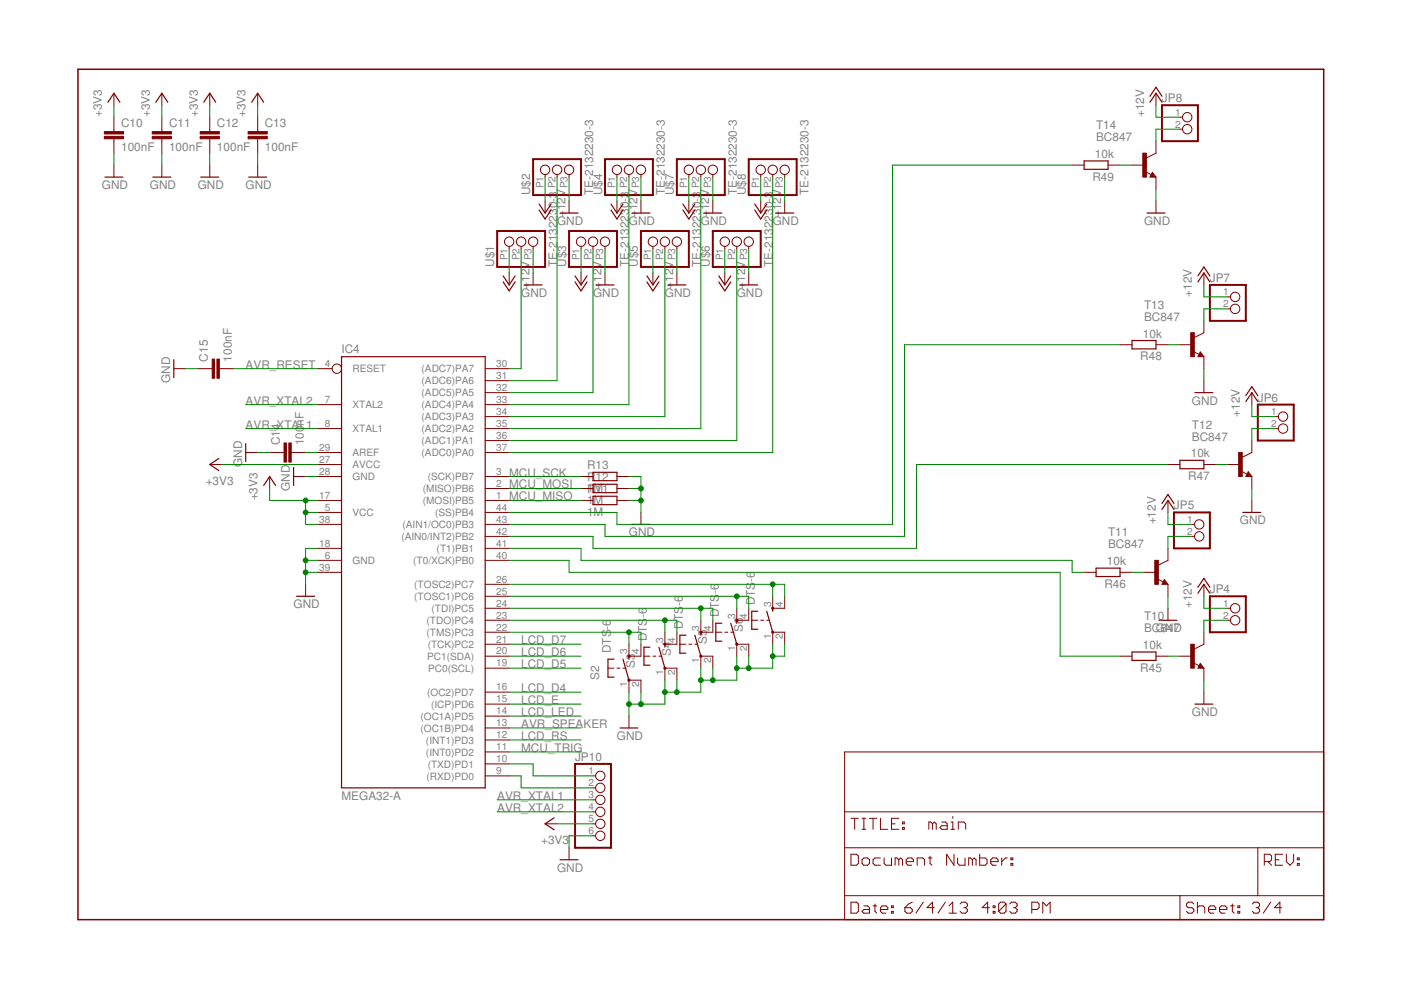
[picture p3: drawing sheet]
<svg xmlns="http://www.w3.org/2000/svg" width="297mm" height="210mm" viewBox="0 0 297 210" stroke-linecap="round" stroke-linejoin="round" font-family="sans-serif">
<path d="M16.5 14.7h264.1v180.3h-264.1z" fill="none" stroke="#800000" stroke-width=".32"/>
<g fill="none" stroke="#800000" stroke-width=".21">
<path d="M24.2 19.8v2.5M34.3 19.8v2.5M44.5 19.8v2.5M54.6 19.8v2.5M245.1 19.8v2.5M24.2 24.8v3.1M24.2 29.4v3.1M24.2 35v2.5M34.3 24.8v3.1M34.3 29.4v3.1M34.3 35v2.5M44.5 24.8v3.1"/>
<path d="M44.5 29.4v3.1M44.5 35v2.5M54.6 24.8v3.1M54.6 29.4v3.1M54.6 35v2.5M115.6 37v.5M118.1 37v.5M120.6 37v.5M130.8 37v.5M133.3 37v.5M135.9 37v.5M146 37v.5"/>
<path d="M148.6 37v.5M151.1 37v.5M161.3 37v.5M163.8 37v.5M166.4 37v.5M227.3 35h2.5M234.9 35h2.6M240 35h2.5M242.9 36.4l1.2 .6M244.3 36.5l.8 1h-1.3zM245.1 29.9v2.6l-2 1M245.1 37.5v2.6"/>
<path d="M250.2 24.8h.5M250.2 27.4h.5M107.9 52.2v.6M107.9 57.9v2.5M110.5 52.2v.6M113 52.2v.6M113 57.9v2.5M115.6 42.6v2.6M120.6 42.6v2.6M123.2 52.2v.6M123.2 57.9v2.5M125.7 52.2v.6"/>
<path d="M128.3 52.2v.6M128.3 57.9v2.5M130.8 42.6v2.6M135.9 42.6v2.6M138.4 52.2v.6M138.4 57.9v2.5M141 52.2v.6M143.5 52.2v.6M143.5 57.9v2.5M146 42.6v2.6M151.1 42.6v2.6M153.7 52.2v.6"/>
<path d="M153.7 57.9v2.5M156.2 52.2v.6M158.7 52.2v.6M158.7 57.9v2.5M161.3 42.6v2.6M166.4 42.6v2.6M245.1 42.6v2.6M255.2 57.9v2.5M36.9 78.2h2.5M41.9 78.2h3.1M46.5 78.2h3.1M67.3 78.2h3.1"/>
<path d="M102.9 78.2h5M237.5 73.1h2.5M245.1 73.1h2.5M250.2 73.1h2.5M253 74.5l1.3 .6M254.5 74.6l.7 1h-1.2zM255.2 68v2.5l-2 1.1M255.2 75.6v2.6M260.3 62.9h.6M260.3 65.5h.6M44.5 98.5h2.5M52.1 95.9h2.5"/>
<path d="M57.2 95.9h3M61.7 95.9h3.1M67.3 85.8h5.1M67.3 90.9h5.1M67.3 95.9h5.1M67.3 98.5h5.1M102.9 80.7h5M102.9 83.2h5M102.9 85.8h5M102.9 88.3h5M102.9 90.9h5M102.9 93.4h5"/>
<path d="M102.9 95.9h5M247.6 98.5h2.6M255.2 98.5h2.6M255.2 80.7v2.5M260.3 98.5h2.6M263.2 99.9l1.2 .6M265.4 93.4v2.5l-2 1.1M265.4 83.2v2.6M270.5 88.3h.5M270.5 90.9h.5M57.2 101v2.6M62.3 101h2.5"/>
<path d="M67.3 101h5.1M67.3 106.1h5.1M67.3 108.6h5.1M67.3 111.2h5.1M67.3 116.3h5.1M67.3 118.8h5.1M102.9 101h5M102.9 103.6h5M102.9 106.1h5M102.9 108.6h5M102.9 111.2h5M102.9 113.7h5"/>
<path d="M102.9 116.3h5M102.9 118.8h5M123.2 101h2.5M123.2 103.6h2.5M123.2 106.1h2.5M130.8 101h2.5M130.8 103.6h2.5M130.8 106.1h2.5M135.9 108.6v2.6M247.6 116.3v2.5l-2 1M247.6 106.1v2.5M252.7 111.2h.6"/>
<path d="M252.7 113.7h.6M264.6 100l.8 1h-1.3zM265.4 101v2.6M265.4 106.1v2.5M64.8 123.9v2.5M67.3 121.3h5.1M102.9 123.9h5M102.9 126.4h5M102.9 129h5M102.9 131.5h5M102.9 134h5M102.9 136.6h5"/>
<path d="M102.9 139.1h5M133.3 136.6v2.5h2.6v-2.5M136.5 139.1h1.3M138.4 139.1h.7M139.7 139.1h.6M141 134v2.6h2.5v-2.6M144.1 136.6h1.3M146 136.6h.7M147.3 136.6h.7M148.6 131.5v2.5h2.5v-2.5M151.8 134h1.2M153.7 134h.6"/>
<path d="M154.9 134h.7M156.2 129v2.5h2.5v-2.5M156.2 139.1v-2.5h2.5v2.5M159.4 131.5h1.3M161.3 131.5h.6M162.6 131.5h.6M163.8 126.4v2.6h2.6v-2.6M163.8 136.6v-2.6h2.6v2.6M229.8 121.3h2.6M237.5 139.1h2.5M237.5 121.3h2.5M242.5 121.3h2.6"/>
<path d="M245.1 139.1h2.5M245.4 122.8l1.2 .6M246.9 122.9l.7 1h-1.2zM247.6 123.9v2.5M247.6 129v2.5M250.2 139.1h2.5M255.2 134v2.6l-2 1M255.2 123.9v2.5M260.3 129h.6M260.3 131.5h.6M102.9 159.4h5M102.9 141.7h5"/>
<path d="M102.9 156.9h5M102.9 154.3h5M102.9 151.8h5M102.9 149.3h5M102.9 146.7h5M128.9 141.7h1.3M130.8 141.7h.6M132.1 141.7h.6M133.3 146.7v-2.5h2.6v2.5M133.3 151.8v2.5M141 144.2v-2.5h2.5v2.5M148.6 141.7v-2.6h2.5v2.6"/>
<path d="M179.1 159.4h101.5v35.6h-101.5zM253 140.5l1.3 .7M254.5 140.7l.7 1h-1.2zM255.2 141.7v2.5M255.2 146.7v2.6M102.9 164.5h5M102.9 162h5M115.6 174.7h2.5M120.6 179.7v2.6M125.7 172.1h.6M125.7 174.7h.6M125.7 164.5h.6"/>
<path d="M125.7 167h.6M125.7 169.6h.6M125.7 177.2h.6M179.1 179.7h101.5M179.1 172.1h101.5M180.4 173.5h1.6M181.2 173.5v2.3M182.8 173.5h.8M182.8 175.8h.8M183.2 173.5v2.3M184.3 173.5h1.6M185.1 173.5v2.3"/>
<path d="M186.7 173.5v2.3h1.5M189 174.7h.8M190.6 173.5h-1.6v2.3h1.6M191.3 175.5h.4v.3h-.4zM191.3 174.3h.4v.4h-.4zM197.7 174.7v1.1M197.7 174.7l-.4-.4h-.4v1.5M197.7 174.7l.4-.4 .4 .4v1.1M199.7 174.3h.7l.4 .4v1.1h-1.1l-.4-.3 .4-.4h1.1M201.6 174.3h.4v1.5M201.6 175.8h.8M202 173.1v.4"/>
<path d="M203.2 175.8v-1.5h1.1l.4 .4v1.1M266.7 179.7v10.2M179.1 189.9h101.5M180.4 181.1h1.2l.4 .4v1.6l-.4 .4h-1.2zM180.4 191.3h1.2l.4 .4v1.5l-.4 .4h-1.2zM182.8 182.3l.4-.4h.7l.4 .4v.8l-.4 .4h-.7l-.4-.4zM183.2 192.1h.7l.4 .3v1.2h-1.1l-.4-.4 .4-.4h1.1M185.1 192.1h.8M185.5 191.7v1.5l.4 .4M186.7 192.8h1.5v-.4l-.4-.3h-.8l-.3 .3v.8l.3 .4h.8M186.7 181.9h-1.2l-.4 .4v.8l.4 .4h1.2M187.5 181.9v1.2l.3 .4h1.2v-1.6"/>
<path d="M189 193.2h.4v.4h-.4zM189 192.1h.4v.3h-.4zM190.6 182.3l-.4-.4h-.4v1.6M190.6 182.3l.4-.4 .3 .4v1.2M190.6 182.3v1.2M191.9 192.4h1.1l.4 .4v.4l-.4 .4h-.7l-.4-.4zM192.1 182.7h1.6v-.4l-.4-.4h-.8l-.4 .4v.8l.4 .4h.8M193.4 191.3l-.8 .4-.7 .7M194.5 183.5v-1.6h1.1l.4 .4v1.2M195.7 191.3l-1.5 2.3M196.8 181.9h.8M197.2 181.5v1.6l.4 .4"/>
<path d="M198.1 192.4h-1.6l1.2-1.1v2.3M200.4 191.3l-1.5 2.3M201.2 193.6h1.6M201.2 192.1l.8-.8v2.3M202.3 181.1v2.4l-1.6-2.4v2.4M203 181.9v1.2l.4 .4h1.2v-1.6M203.6 191.7l.3-.4h.8l.4 .4v.4l-.4 .3M204.3 192.4h.4M204.7 192.4l.4 .4v.4l-.4 .4h-.8l-.3-.4M206.2 182.3l-.4-.4h-.4v1.6M206.2 182.3v1.2M206.2 182.3l.3-.4 .4 .4v1.2"/>
<path d="M207.7 181.1v2.4h1.2l.4-.4v-.8l-.4-.4h-1.2M209.8 192.4h-1.6l1.2-1.1v2.3M210.1 182.7h1.5v-.4l-.4-.4h-.8l-.3 .4v.8l.3 .4h.8M210.6 193.2h.4v.4h-.4zM210.6 192.1h.4v.3h-.4zM212.4 181.9v1.6M213.3 191.7v1.5l-.4 .4h-.8l-.4-.4M213.3 191.7l-.4-.4h-.8l-.4 .4v1.5M213.3 191.7l-1.6 1.5M213.6 181.9h-.4l-.8 .8M214.1 191.7l.4-.4h.7l.4 .4v.4l-.4 .3M214.3 183.1h.4v.4h-.4z"/>
<path d="M214.3 181.9h.4v.4h-.4zM214.9 192.4h.3M215.2 192.4l.4 .4v.4l-.4 .4h-.7l-.4-.4M218.8 192.8h1.1l.4-.4v-.7l-.4-.4h-1.1v2.3M221.1 193.6v-2.3l.8 .8 .8-.8v2.3M250.2 189.9v5.1M253.1 191.7l-.4-.4h-.8l-.4 .4v.4l.4 .3h.8l.4 .4v.4l-.4 .4h-.8l-.4-.4M253.9 192.4l.4-.3h.8l.3 .3v1.2M253.9 191.3v2.3M256.2 192.8h1.6v-.4l-.4-.3h-.8l-.4 .3v.8l.4 .4h.8M258.6 192.8h1.5v-.4l-.4-.3h-.7l-.4 .3v.8l.4 .4h.7M260.9 192.1h.8"/>
<path d="M261.3 191.7v1.5l.4 .4M262.4 193.2h.4v.4h-.4zM262.4 192.1h.4v.3h-.4zM265.5 191.7l.4-.4h.8l.4 .4v.4l-.4 .3M266.3 192.4h.4M266.7 192.4l.4 .4v.4l-.4 .4h-.8l-.4-.4M268.1 182.7h1.1l.4-.4v-.8l-.4-.4h-1.1v2.4M268.8 182.7l.8 .8M269.4 191.3l-1.6 2.3M270.4 182.3h.8M271.7 192.4h-1.5l1.2-1.1v2.3M271.9 181.1h-1.5v2.4h1.5"/>
<path d="M272.7 181.1v1.6l.8 .8 .8-.8v-1.6M275.1 183.1h.4v.4h-.4zM275.1 181.9h.4v.4h-.4z"/>
<circle cx="115.6" cy="36" r=".99"/>
<circle cx="118.1" cy="36" r=".99"/>
<circle cx="120.6" cy="36" r=".99"/>
<circle cx="130.8" cy="36" r=".99"/>
<circle cx="133.3" cy="36" r=".99"/>
<circle cx="135.9" cy="36" r=".99"/>
<circle cx="146" cy="36" r=".99"/>
<circle cx="148.6" cy="36" r=".99"/>
<circle cx="151.1" cy="36" r=".99"/>
<circle cx="161.3" cy="36" r=".99"/>
<circle cx="163.8" cy="36" r=".99"/>
<circle cx="166.4" cy="36" r=".99"/>
<circle cx="251.7" cy="24.8" r=".99"/>
<circle cx="251.7" cy="27.4" r=".99"/>
<circle cx="107.9" cy="51.2" r=".99"/>
<circle cx="110.5" cy="51.2" r=".99"/>
<circle cx="113" cy="51.2" r=".99"/>
<circle cx="123.2" cy="51.2" r=".99"/>
<circle cx="125.7" cy="51.2" r=".99"/>
<circle cx="128.3" cy="51.2" r=".99"/>
<circle cx="138.4" cy="51.2" r=".99"/>
<circle cx="141" cy="51.2" r=".99"/>
<circle cx="143.5" cy="51.2" r=".99"/>
<circle cx="153.7" cy="51.2" r=".99"/>
<circle cx="156.2" cy="51.2" r=".99"/>
<circle cx="158.7" cy="51.2" r=".99"/>
<circle cx="71.4" cy="78.2" r=".99"/>
<circle cx="261.9" cy="62.9" r=".99"/>
<circle cx="261.9" cy="65.5" r=".99"/>
<circle cx="272" cy="90.9" r=".99"/>
<circle cx="272" cy="88.3" r=".99"/>
<circle cx="254.3" cy="111.2" r=".99"/>
<circle cx="254.3" cy="113.7" r=".99"/>
<circle cx="261.9" cy="129" r=".99"/>
<circle cx="261.9" cy="131.5" r=".99"/>
<circle cx="127.3" cy="169.6" r=".99"/>
<circle cx="127.3" cy="172.1" r=".99"/>
<circle cx="127.3" cy="164.5" r=".99"/>
<circle cx="127.3" cy="167" r=".99"/>
<circle cx="127.3" cy="174.7" r=".99"/>
<circle cx="127.3" cy="177.2" r=".99"/>
</g>
<g fill="none" stroke="#800000" stroke-width=".25">
<path d="M22.2 37.5h3.9M22.9 21.7l1.3-1.9 1.2 1.9M32.4 37.5h3.8M33 21.7l1.3-1.9 1.3 1.9M42.6 37.5h3.8M43.2 21.7l1.3-1.9 1.2 1.9M52.7 37.5h3.8M53.4 21.7l1.2-1.9 1.3 1.9M229.8 34.1h5.1v1.8h-5.1zM243.8 21.7l1.3-1.9 1.3 1.9M243.8 20.4l1.3-1.9 1.3 1.9M244.3 37l.2 .3h-.4l.2-.5 .5 .6h-.7"/>
<path d="M106.7 58.5l1.2 1.9 1.3-1.9M106.7 59.8l1.2 1.9 1.3-1.9M114.3 43.3l1.3 1.9 1.2-1.9M114.3 44.5l1.3 1.9 1.2-1.9M118.7 45.2h3.9M121.9 58.5l1.3 1.9 1.3-1.9M121.9 59.8l1.3 1.9 1.3-1.9M129.5 43.3l1.3 1.9 1.3-1.9M129.5 44.5l1.3 1.9 1.3-1.9M134 45.2h3.8M137.2 58.5l1.2 1.9 1.3-1.9M137.2 59.8l1.2 1.9 1.3-1.9"/>
<path d="M144.8 43.3l1.2 1.9 1.3-1.9M144.8 44.5l1.2 1.9 1.3-1.9M149.2 45.2h3.8M152.4 58.5l1.3 1.9 1.2-1.9M152.4 59.8l1.3 1.9 1.2-1.9M160 43.3l1.3 1.9 1.3-1.9M160 44.5l1.3 1.9 1.3-1.9M164.5 45.2h3.8M243.2 45.2h3.8M254 59.8l1.2-1.9 1.3 1.9M254 58.5l1.2-1.9 1.3 1.9M36.9 76.3v3.8"/>
<path d="M72.4 75.6h30.5v91.4h-30.5zM111.1 60.4h3.8M126.4 60.4h3.8M141.6 60.4h3.8M156.8 60.4h3.9M240 72.2h5.1v1.8h-5.1zM254.5 75.1l.1 .3h-.4l.3-.5 .5 .6h-.8M46.4 97.2l-1.9 1.3 1.9 1.3M52.1 94v3.9M62.3 99.1v3.8M250.2 97.6h5v1.8h-5zM253.3 83.2h3.9"/>
<path d="M264.1 85.2l1.3-2 1.3 2M264.1 83.9l1.3-1.9 1.3 1.9M55.9 102.9l1.3-1.9 1.2 1.9M125.7 105.2h5.1v1.8h-5.1zM125.7 100.1h5.1v1.8h-5.1zM125.7 102.7h5.1v1.8h-5.1zM134 111.2h3.8M246.4 108l1.2-1.9 1.3 1.9M246.4 106.7l1.2-1.9 1.3 1.9M263.5 108.6h3.8M264.6 100.5l.2 .3h-.4l.2-.5 .6 .6h-.8M62.9 126.4h3.8"/>
<path d="M130.2 139.8h-1.3v3.8h1.3M132.1 139.8l1.2 4.4M133.3 139.1v.7M137.8 137.2h-1.3v3.8h1.3M139.7 137.2l1.3 4.5M141 136.6v.6M145.4 134.7h-1.3v3.8h1.3M147.3 134.7l1.3 4.4M148.6 134v.7M153 132.1h-1.2v3.9h1.2M154.9 132.1l1.3 4.5M156.2 131.5v.6"/>
<path d="M160.7 129.6h-1.3v3.8h1.3M162.6 129.6l1.2 4.4M163.8 129v.6M232.4 120.5h5.1v1.7h-5.1zM240 138.2h5.1v1.8h-5.1zM245.7 131.5h3.8M246.9 123.4l.1 .2h-.4l.3-.5 .5 .7h-.8M254 125.8l1.2-1.9 1.3 1.9M254 124.5l1.2-1.9 1.3 1.9M131.4 154.3h3.9M253.3 149.3h3.9M254.5 141.2l.1 .2h-.4l.3-.5 .5 .6h-.8"/>
<path d="M117.5 173.4l-1.9 1.3 1.9 1.2M118.7 182.3h3.9"/>
</g>
<g fill="#800000" stroke="#800000" stroke-width=".21">
<path d="M22.1 28.9h4.1v.5h-4.1z"/>
<path d="M22.1 27.9h4.1v.5h-4.1z"/>
<path d="M32.3 28.9h4v.5h-4z"/>
<path d="M32.3 27.9h4v.5h-4z"/>
<path d="M42.4 28.9h4.1v.5h-4.1z"/>
<path d="M42.4 27.9h4.1v.5h-4.1z"/>
<path d="M52.6 28.9h4.1v.5h-4.1z"/>
<path d="M52.6 27.9h4.1v.5h-4.1z"/>
<path d="M61.2 93.9h.5v4.1h-.5z"/>
<path d="M60.2 93.9h.5v4.1h-.5z"/>
<path d="M46 76.1h.5v4.1h-.5z"/>
<path d="M45 76.1h.5v4.1h-.5z"/>
<path d="M252.5 136.6h.7v5.1h-.7z"/>
<path d="M244.8 118.8h.8v5.1h-.8z"/>
<path d="M262.6 95.9h.8v5.1h-.8z"/>
<path d="M252.5 70.5h.7v5.1h-.7z"/>
<path d="M242.3 32.5h.8v5h-.8z"/>
</g>
<g fill="none" stroke="#800000" stroke-width=".42">
<path d="M113 33.7h10.2v7.7h-10.2zM128.3 33.7h10.1v7.7h-10.1zM143.5 33.7h10.2v7.7h-10.2zM158.7 33.7h10.2v7.7h-10.2zM246.4 22.3h7.6v7.6h-7.6zM105.4 49h10.2v7.6h-10.2zM120.6 49h10.2v7.6h-10.2zM135.9 49h10.1v7.6h-10.1zM151.1 49h10.2v7.6h-10.2zM256.5 60.4h7.6v7.6h-7.6zM266.7 85.8h7.6v7.6h-7.6zM248.9 108.6h7.6v7.7h-7.6z"/>
<path d="M256.5 126.4h7.6v7.6h-7.6zM121.9 162h7.6v17.7h-7.6z"/>
<circle cx="133.3" cy="139.1" r=".13"/>
<circle cx="141" cy="136.6" r=".13"/>
<circle cx="148.6" cy="134" r=".13"/>
<circle cx="148.6" cy="139.1" r=".13"/>
<circle cx="156.2" cy="136.6" r=".13"/>
<circle cx="156.2" cy="131.5" r=".13"/>
<circle cx="163.8" cy="129" r=".13"/>
<circle cx="163.8" cy="134" r=".13"/>
<circle cx="133.3" cy="144.2" r=".13"/>
<circle cx="141" cy="141.7" r=".13"/>
</g>
<g fill="none" stroke="#008000" stroke-width=".21">
<path d="M24.2 22.3v2.5M24.2 32.5v2.5M34.3 22.3v2.5M34.3 32.5v2.5M44.5 22.3v2.5M44.5 32.5v2.5M54.6 22.3v2.5M54.6 32.5v2.5M115.6 37.5v5.1M118.1 37.5v43.2h-10.2M120.6 37.5v5.1M130.8 37.5v5.1"/>
<path d="M133.3 37.5v48.3h-25.4M135.9 37.5v5.1M146 37.5v5.1M148.6 37.5v53.4h-40.7M151.1 37.5v5.1M161.3 37.5v5.1M163.8 37.5v58.4h-55.9M166.4 37.5v5.1M227.3 35h-38.1v76.2h-58.4v-2.6h-22.9M237.5 35h2.5M245.1 22.3v2.5h5.1M250.2 27.4h-5.1v2.5"/>
<path d="M107.9 52.8v5.1M110.5 52.8v25.4h-2.6M113 52.8v5.1M123.2 52.8v5.1M125.7 52.8v30.4h-17.8M128.3 52.8v5.1M138.4 52.8v5.1M141 52.8v35.5h-33.1M143.5 52.8v5.1M153.7 52.8v5.1M156.2 52.8v40.6h-48.3M158.7 52.8v5.1"/>
<path d="M245.1 40.1v2.5M39.4 78.2h2.5M49.6 78.2h17.7M237.5 73.1h-45.7v40.6h-63.5v-2.5h-20.4M247.6 73.1h2.6M255.2 60.4v2.5h5.1M255.2 78.2v2.5M260.3 65.5h-5.1v2.5M47 98.5h20.3M52.1 85.8h15.2M52.1 90.9h15.2M54.6 95.9h2.6"/>
<path d="M64.8 95.9h2.5M247.6 98.5h-53.3v17.8h-68.6v-2.6h-17.8M257.8 98.5h2.5M265.4 85.8v2.5h5.1M270.5 90.9h-5.1v2.5M57.2 103.6v2.5h10.1M64.8 106.1v5.1h2.5M64.8 118.8h2.5M64.8 101h2.5M64.8 108.6h2.5M67.3 116.3h-2.5v7.6M107.9 118.8h12.7v2.5h104.2v17.8h12.7"/>
<path d="M107.9 116.3h15.3v2.5h104.1v2.5h2.5M107.9 101h15.3M107.9 106.1h15.3M107.9 103.6h15.3M133.3 101h2.6v7.6M133.3 106.1h2.6M133.3 103.6h2.6M247.6 108.6v2.6h5.1M252.7 113.7h-5.1v2.6M265.4 103.6v2.5M64.8 121.3h2.5M107.9 134h28v2.6"/>
<path d="M107.9 131.5h35.6v2.5M107.9 126.4h50.8v2.6M107.9 129h43.2v2.5M107.9 123.9h58.5v2.5M107.9 139.1h15.3M107.9 136.6h15.3M133.3 134v2.6M141 131.5v2.5M148.6 129v2.5M156.2 139.1v5.1h-7.6M156.2 126.4v2.6M158.7 139.1v2.6"/>
<path d="M163.8 136.6v5.1h-7.6M163.8 123.9v2.5M166.4 136.6v2.5h-2.6M240 121.3h2.5M247.6 139.1h2.6M247.6 126.4v2.6M255.2 126.4v2.6h5.1M260.3 131.5h-5.1v2.5M107.9 149.3h15.3M107.9 146.7h15.3M107.9 141.7h15.3M107.9 154.3h15.3"/>
<path d="M107.9 151.8h15.3M107.9 156.9h15.3M107.9 159.4h15.3M133.3 146.7v5.1M135.9 146.7v2.6M141 144.2v5.1h-7.7M143.5 144.2v2.5M148.6 141.7v5h-7.6M151.1 141.7v2.5M255.2 144.2v2.5M105.4 169.6h20.3M105.4 172.1h20.3"/>
<path d="M107.9 162h5.1v2.5h12.7M107.9 164.5h2.6v2.5h15.2M118.1 174.7h7.6M125.7 177.2h-5.1v2.5"/>
</g>
<g fill="#008000" stroke="#008000" stroke-width=".21">
<circle cx="64.8" cy="121.3" r=".51"/>
<circle cx="64.8" cy="118.8" r=".51"/>
<circle cx="135.9" cy="106.1" r=".51"/>
<circle cx="135.9" cy="103.6" r=".51"/>
<circle cx="133.3" cy="149.3" r=".51"/>
<circle cx="135.9" cy="149.3" r=".51"/>
<circle cx="141" cy="146.7" r=".51"/>
<circle cx="143.5" cy="146.7" r=".51"/>
<circle cx="148.6" cy="144.2" r=".51"/>
<circle cx="151.1" cy="144.2" r=".51"/>
<circle cx="156.2" cy="141.7" r=".51"/>
<circle cx="158.7" cy="141.7" r=".51"/>
<circle cx="163.8" cy="139.1" r=".51"/>
<circle cx="64.8" cy="106.1" r=".51"/>
<circle cx="64.8" cy="108.6" r=".51"/>
<circle cx="133.3" cy="134" r=".51"/>
<circle cx="141" cy="131.5" r=".51"/>
<circle cx="148.6" cy="129" r=".51"/>
<circle cx="156.2" cy="126.4" r=".51"/>
<circle cx="163.8" cy="123.9" r=".51"/>
</g>
<g font-size="2.5" fill="#808080">
<text x="246.4" y="21.7">JP8</text>
<text x="21.6" y="24.9" transform="rotate(-90 21.6 24.9)">+3V3</text>
<text x="25.7" y="27">C10</text>
<text x="31.8" y="24.9" transform="rotate(-90 31.8 24.9)">+3V3</text>
<text x="35.8" y="27">C11</text>
<text x="41.9" y="24.9" transform="rotate(-90 41.9 24.9)">+3V3</text>
<text x="46" y="27">C12</text>
<text x="52.1" y="24.9" transform="rotate(-90 52.1 24.9)">+3V3</text>
<text x="56.1" y="27">C13</text>
<text x="232.4" y="29.9">BC847</text>
<text x="232.4" y="27.4">T14</text>
<text x="242.6" y="24.9" transform="rotate(-90 242.6 24.9)">+12V</text>
<text x="25.7" y="32.1">100nF</text>
<text x="35.8" y="32.1">100nF</text>
<text x="46" y="32.1">100nF</text>
<text x="56.1" y="32.1">100nF</text>
<text x="232.2" y="33.5">10k</text>
<text x="21.6" y="40.1">GND</text>
<text x="31.8" y="40.1">GND</text>
<text x="41.9" y="40.1">GND</text>
<text x="52.1" y="40.1">GND</text>
<text x="112.4" y="41.4" transform="rotate(-90 112.4 41.4)">U$2</text>
<text x="125.7" y="41.4" transform="rotate(-90 125.7 41.4)">TE-2132230-3</text>
<text x="127.6" y="41.4" transform="rotate(-90 127.6 41.4)">U$4</text>
<text x="141" y="41.4" transform="rotate(-90 141 41.4)">TE-2132230-3</text>
<text x="142.9" y="41.4" transform="rotate(-90 142.9 41.4)">U$7</text>
<text x="156.2" y="41.4" transform="rotate(-90 156.2 41.4)">TE-2132230-3</text>
<text x="158.1" y="41.4" transform="rotate(-90 158.1 41.4)">U$8</text>
<text x="171.4" y="41.4" transform="rotate(-90 171.4 41.4)">TE-2132230-3</text>
<text x="231.6" y="38.3">R49</text>
<text x="118.1" y="47.7">GND</text>
<text x="119.9" y="46" transform="rotate(-90 119.9 46)">+</text>
<text x="119.9" y="44.6" transform="rotate(-90 119.9 44.6)">12V</text>
<text x="133.4" y="47.7">GND</text>
<text x="135.1" y="46" transform="rotate(-90 135.1 46)">+</text>
<text x="135.1" y="44.6" transform="rotate(-90 135.1 44.6)">12V</text>
<text x="148.6" y="47.7">GND</text>
<text x="150.4" y="46" transform="rotate(-90 150.4 46)">+</text>
<text x="150.4" y="44.6" transform="rotate(-90 150.4 44.6)">12V</text>
<text x="163.8" y="47.7">GND</text>
<text x="165.6" y="46" transform="rotate(-90 165.6 46)">+</text>
<text x="165.6" y="44.6" transform="rotate(-90 165.6 44.6)">12V</text>
<text x="242.6" y="47.7">GND</text>
<text x="104.8" y="56.6" transform="rotate(-90 104.8 56.6)">U$1</text>
<text x="112.3" y="59.8" transform="rotate(-90 112.3 59.8)">12V</text>
<text x="118.1" y="56.6" transform="rotate(-90 118.1 56.6)">TE-2132230-3</text>
<text x="120" y="56.6" transform="rotate(-90 120 56.6)">U$3</text>
<text x="127.5" y="59.8" transform="rotate(-90 127.5 59.8)">12V</text>
<text x="133.4" y="56.6" transform="rotate(-90 133.4 56.6)">TE-2132230-3</text>
<text x="135.3" y="56.6" transform="rotate(-90 135.3 56.6)">U$5</text>
<text x="142.7" y="59.8" transform="rotate(-90 142.7 59.8)">12V</text>
<text x="148.6" y="56.6" transform="rotate(-90 148.6 56.6)">TE-2132230-3</text>
<text x="150.5" y="56.6" transform="rotate(-90 150.5 56.6)">U$6</text>
<text x="158" y="59.8" transform="rotate(-90 158 59.8)">12V</text>
<text x="163.8" y="56.6" transform="rotate(-90 163.8 56.6)">TE-2132230-3</text>
<text x="256.5" y="59.8">JP7</text>
<text x="110.5" y="62.9">GND</text>
<text x="112.3" y="61.2" transform="rotate(-90 112.3 61.2)">+</text>
<text x="125.7" y="62.9">GND</text>
<text x="127.5" y="61.2" transform="rotate(-90 127.5 61.2)">+</text>
<text x="141" y="62.9">GND</text>
<text x="142.7" y="61.2" transform="rotate(-90 142.7 61.2)">+</text>
<text x="156.2" y="62.9">GND</text>
<text x="158" y="61.2" transform="rotate(-90 158 61.2)">+</text>
<text x="242.6" y="65.5">T13</text>
<text x="252.7" y="62.9" transform="rotate(-90 252.7 62.9)">+12V</text>
<text x="242.3" y="71.6">10k</text>
<text x="242.6" y="68">BC847</text>
<text x="44.1" y="76.7" transform="rotate(-90 44.1 76.7)">C15</text>
<text x="49.2" y="76.7" transform="rotate(-90 49.2 76.7)">100nF</text>
<text x="72.4" y="74.9">IC4</text>
<text x="241.8" y="76.4">R48</text>
<text x="36.1" y="81.2" transform="rotate(-90 36.1 81.2)">GND</text>
<text x="52.1" y="78.2">AVR_RESET</text>
<text x="52.1" y="85.8">AVR_XTAL2</text>
<text x="252.7" y="85.8">GND</text>
<text x="262.9" y="88.3" transform="rotate(-90 262.9 88.3)">+12V</text>
<text x="266.7" y="85.2">JP6</text>
<text x="52.1" y="90.9">AVR_XTAL1</text>
<text x="59.3" y="94.4" transform="rotate(-90 59.3 94.4)">C14</text>
<text x="64.4" y="94.4" transform="rotate(-90 64.4 94.4)">100</text>
<text x="64.4" y="90.2" transform="rotate(-90 64.4 90.2)">nF</text>
<text x="252.7" y="93.4">BC847</text>
<text x="252.7" y="90.9">T12</text>
<text x="51.3" y="99" transform="rotate(-90 51.3 99)">GND</text>
<text x="108" y="101">MCU_SCK</text>
<text x="124.5" y="99.5">R13</text>
<text x="251.9" y="101.8">R47</text>
<text x="252.5" y="97">10k</text>
<text x="43.6" y="102.8">+3V3</text>
<text x="54.6" y="106.1" transform="rotate(-90 54.6 106.1)">+3V3</text>
<text x="61.5" y="104" transform="rotate(-90 61.5 104)">GND</text>
<text x="108" y="103.6">MCU_MOSI</text>
<text x="108" y="106.1">MCU_MISO</text>
<text x="124.5" y="106.9">1M</text>
<text x="124.5" y="104.3">1M</text>
<text x="124.5" y="104.6">R11</text>
<text x="124.5" y="102.1">R12</text>
<text x="124.5" y="109.4">1M</text>
<text x="133.4" y="113.7">GND</text>
<text x="234.9" y="113.7">T11</text>
<text x="245.1" y="111.2" transform="rotate(-90 245.1 111.2)">+12V</text>
<text x="248.9" y="108">JP5</text>
<text x="262.9" y="111.2">GND</text>
<text x="234.7" y="119.8">10k</text>
<text x="234.9" y="116.3">BC847</text>
<text x="152.4" y="125.9" transform="rotate(-90 152.4 125.9)">-6</text>
<text x="160" y="123.3" transform="rotate(-90 160 123.3)">-6</text>
<text x="234.1" y="124.6">R46</text>
<text x="256.5" y="125.8">JP4</text>
<text x="62.2" y="129">GND</text>
<text x="137.2" y="131" transform="rotate(-90 137.2 131)">-6</text>
<text x="144.8" y="128.4" transform="rotate(-90 144.8 128.4)">-6</text>
<text x="152.4" y="130.9" transform="rotate(-90 152.4 130.9)">DTS</text>
<text x="160" y="128.3" transform="rotate(-90 160 128.3)">DTS</text>
<text x="242.6" y="131.5">T10</text>
<text x="252.7" y="129" transform="rotate(-90 252.7 129)">+12V</text>
<text x="110.5" y="136.6">LCD_D7</text>
<text x="129.5" y="133.5" transform="rotate(-90 129.5 133.5)">-6</text>
<text x="137.2" y="135.9" transform="rotate(-90 137.2 135.9)">DTS</text>
<text x="144.8" y="133.4" transform="rotate(-90 144.8 133.4)">DTS</text>
<text x="149.9" y="136.6" transform="rotate(-90 149.9 136.6)">S5</text>
<text x="157.5" y="134" transform="rotate(-90 157.5 134)">S6</text>
<text x="242.3" y="137.6">10k</text>
<text x="242.6" y="134">BCG8N7</text>
<text x="247.4" y="134">4D</text>
<text x="110.5" y="141.7">LCD_D5</text>
<text x="110.5" y="139.1">LCD_D6</text>
<text x="129.5" y="138.5" transform="rotate(-90 129.5 138.5)">DTS</text>
<text x="134.6" y="141.7" transform="rotate(-90 134.6 141.7)">S3</text>
<text x="142.2" y="139.1" transform="rotate(-90 142.2 139.1)">S4</text>
<text x="241.8" y="142.4">R45</text>
<text x="110.5" y="149.3">LCD_E</text>
<text x="110.5" y="146.7">LCD_D4</text>
<text x="127" y="144.2" transform="rotate(-90 127 144.2)">S2</text>
<text x="110.5" y="154.4">AVR_SPEAKER</text>
<text x="110.5" y="151.8">LCD_LED</text>
<text x="252.7" y="151.8">GND</text>
<text x="110.5" y="156.9">LCD_RS</text>
<text x="110.5" y="159.4">MCU_TRIG</text>
<text x="121.9" y="161.3">JP10</text>
<text x="130.8" y="156.9">GND</text>
<text x="72.4" y="169.6">MEGA32-A</text>
<text x="105.4" y="169.6">AVR_XTAL1</text>
<text x="105.4" y="172.1">AVR_XTAL2</text>
<text x="114.7" y="179">+3V3</text>
<text x="118.1" y="184.8">GND</text>
</g>
<g font-size="2.1" fill="#808080">
<text x="249.2" y="24.5">1</text>
<text x="249.2" y="27">2</text>
<text x="115.2" y="39.9" transform="rotate(-90 115.2 39.9)">P1</text>
<text x="117.8" y="39.9" transform="rotate(-90 117.8 39.9)">P2</text>
<text x="120.3" y="39.9" transform="rotate(-90 120.3 39.9)">P3</text>
<text x="130.5" y="39.9" transform="rotate(-90 130.5 39.9)">P1</text>
<text x="133" y="39.9" transform="rotate(-90 133 39.9)">P2</text>
<text x="135.5" y="39.9" transform="rotate(-90 135.5 39.9)">P3</text>
<text x="145.7" y="39.9" transform="rotate(-90 145.7 39.9)">P1</text>
<text x="148.2" y="39.9" transform="rotate(-90 148.2 39.9)">P2</text>
<text x="150.8" y="39.9" transform="rotate(-90 150.8 39.9)">P3</text>
<text x="160.9" y="39.9" transform="rotate(-90 160.9 39.9)">P1</text>
<text x="163.5" y="39.9" transform="rotate(-90 163.5 39.9)">P2</text>
<text x="166" y="39.9" transform="rotate(-90 166 39.9)">P3</text>
<text x="107.6" y="55.2" transform="rotate(-90 107.6 55.2)">P1</text>
<text x="110.1" y="55.2" transform="rotate(-90 110.1 55.2)">P2</text>
<text x="112.7" y="55.2" transform="rotate(-90 112.7 55.2)">P3</text>
<text x="122.8" y="55.2" transform="rotate(-90 122.8 55.2)">P1</text>
<text x="125.4" y="55.2" transform="rotate(-90 125.4 55.2)">P2</text>
<text x="127.9" y="55.2" transform="rotate(-90 127.9 55.2)">P3</text>
<text x="138.1" y="55.2" transform="rotate(-90 138.1 55.2)">P1</text>
<text x="140.6" y="55.2" transform="rotate(-90 140.6 55.2)">P2</text>
<text x="143.2" y="55.2" transform="rotate(-90 143.2 55.2)">P3</text>
<text x="153.3" y="55.2" transform="rotate(-90 153.3 55.2)">P1</text>
<text x="155.9" y="55.2" transform="rotate(-90 155.9 55.2)">P2</text>
<text x="158.4" y="55.2" transform="rotate(-90 158.4 55.2)">P3</text>
<text x="259.3" y="62.6">1</text>
<text x="259.3" y="65.1">2</text>
<text x="68.9" y="77.8">4</text>
<text x="105.2" y="77.8">30</text>
<text x="74.7" y="78.9">RESET</text>
<text x="89.4" y="78.9">(ADC7)PA7</text>
<text x="89.4" y="81.5">(ADC6)PA6</text>
<text x="105.2" y="80.4">31</text>
<text x="105.2" y="82.9">32</text>
<text x="68.9" y="85.4">7</text>
<text x="74.7" y="86.6">XTAL2</text>
<text x="89.4" y="84">(ADC5)PA5</text>
<text x="89.4" y="86.6">(ADC4)PA4</text>
<text x="89.4" y="89.1">(ADC3)PA3</text>
<text x="105.2" y="85.4">33</text>
<text x="105.2" y="88">34</text>
<text x="269.5" y="88">1</text>
<text x="67.7" y="95.6">29</text>
<text x="68.9" y="90.5">8</text>
<text x="74.7" y="91.6">XTAL1</text>
<text x="89.4" y="91.6">(ADC2)PA2</text>
<text x="89.4" y="94.2">(ADC1)PA1</text>
<text x="105.2" y="90.5">35</text>
<text x="105.2" y="93.1">36</text>
<text x="105.2" y="95.6">37</text>
<text x="269.5" y="90.5">2</text>
<text x="67.7" y="100.7">28</text>
<text x="67.7" y="98.1">27</text>
<text x="74.7" y="101.8">GND</text>
<text x="74.7" y="99.3">AVCC</text>
<text x="74.7" y="96.7">AREF</text>
<text x="89.4" y="96.7">(ADC0)PA0</text>
<text x="90.7" y="101.8">(SCK)PB7</text>
<text x="105.2" y="100.7">3</text>
<text x="67.7" y="105.8">17</text>
<text x="89.6" y="104.3">(MISO)PB6</text>
<text x="89.6" y="106.9">(MOSI)PB5</text>
<text x="105.2" y="103.2">2</text>
<text x="105.2" y="105.8">1</text>
<text x="67.7" y="110.8">38</text>
<text x="68.9" y="108.3">5</text>
<text x="74.7" y="109.4">VCC</text>
<text x="85.3" y="112">(AIN1/OC0)PB3</text>
<text x="92.2" y="109.4">(SS)PB4</text>
<text x="105.2" y="108.3">44</text>
<text x="105.2" y="110.8">43</text>
<text x="105.2" y="113.4">42</text>
<text x="251.7" y="110.8">1</text>
<text x="251.7" y="113.4">2</text>
<text x="67.7" y="115.9">18</text>
<text x="68.9" y="118.5">6</text>
<text x="74.7" y="119.6">GND</text>
<text x="85.1" y="114.5">(AIN0/INT2)PB2</text>
<text x="87.6" y="119.6">(T0/XCK)PB0</text>
<text x="92.6" y="117">(T1)PB1</text>
<text x="105.2" y="115.9">41</text>
<text x="105.2" y="118.5">40</text>
<text x="67.7" y="121">39</text>
<text x="87.8" y="124.6">(TOSC2)PC7</text>
<text x="105.2" y="123.5">26</text>
<text x="87.8" y="127.2">(TOSC1)PC6</text>
<text x="91.5" y="129.7">(TDI)PC5</text>
<text x="105.2" y="126.1">25</text>
<text x="105.2" y="128.6">24</text>
<text x="105.2" y="131.1">23</text>
<text x="155.9" y="131.1" transform="rotate(-90 155.9 131.1)">3</text>
<text x="158.4" y="131.1" transform="rotate(-90 158.4 131.1)">4</text>
<text x="163.5" y="128.6" transform="rotate(-90 163.5 128.6)">3</text>
<text x="166" y="128.6" transform="rotate(-90 166 128.6)">4</text>
<text x="259.3" y="128.6">1</text>
<text x="259.3" y="131.1">2</text>
<text x="90.4" y="132.3">(TDO)PC4</text>
<text x="90.4" y="134.8">(TMS)PC3</text>
<text x="90.7" y="137.3">(TCK)PC2</text>
<text x="105.2" y="133.7">22</text>
<text x="105.2" y="136.2">21</text>
<text x="140.6" y="136.2" transform="rotate(-90 140.6 136.2)">3</text>
<text x="143.2" y="136.2" transform="rotate(-90 143.2 136.2)">4</text>
<text x="148.2" y="133.7" transform="rotate(-90 148.2 133.7)">3</text>
<text x="150.8" y="133.7" transform="rotate(-90 150.8 133.7)">4</text>
<text x="163.5" y="135.6" transform="rotate(-90 163.5 135.6)">1</text>
<text x="166" y="135.6" transform="rotate(-90 166 135.6)">2</text>
<text x="90.6" y="139.9">PC1(SDA)</text>
<text x="90.8" y="142.4">PC0(SCL)</text>
<text x="105.2" y="138.8">20</text>
<text x="105.2" y="141.3">19</text>
<text x="133" y="138.8" transform="rotate(-90 133 138.8)">3</text>
<text x="135.5" y="138.8" transform="rotate(-90 135.5 138.8)">4</text>
<text x="140.6" y="143.2" transform="rotate(-90 140.6 143.2)">1</text>
<text x="143.2" y="143.2" transform="rotate(-90 143.2 143.2)">2</text>
<text x="148.2" y="140.7" transform="rotate(-90 148.2 140.7)">1</text>
<text x="150.8" y="140.7" transform="rotate(-90 150.8 140.7)">2</text>
<text x="155.9" y="138.1" transform="rotate(-90 155.9 138.1)">1</text>
<text x="158.4" y="138.1" transform="rotate(-90 158.4 138.1)">2</text>
<text x="90.5" y="147.5">(OC2)PD7</text>
<text x="105.2" y="148.9">15</text>
<text x="105.2" y="146.4">16</text>
<text x="133" y="145.7" transform="rotate(-90 133 145.7)">1</text>
<text x="135.5" y="145.7" transform="rotate(-90 135.5 145.7)">2</text>
<text x="89.1" y="155.1">(OC1B)PD4</text>
<text x="89.1" y="152.6">(OC1A)PD5</text>
<text x="91.4" y="150">(ICP)PD6</text>
<text x="105.2" y="154">13</text>
<text x="105.2" y="151.5">14</text>
<text x="90.3" y="160.2">(INT0)PD2</text>
<text x="90.3" y="157.7">(INT1)PD3</text>
<text x="105.2" y="161.6">10</text>
<text x="105.2" y="159.1">11</text>
<text x="105.2" y="156.5">12</text>
<text x="90.4" y="165.3">(RXD)PD0</text>
<text x="90.7" y="162.7">(TXD)PD1</text>
<text x="105.2" y="164.2">9</text>
<text x="124.8" y="164.2">1</text>
<text x="124.8" y="166.7">2</text>
<text x="124.8" y="169.2">3</text>
<text x="124.8" y="171.8">4</text>
<text x="124.8" y="174.3">5</text>
<text x="124.8" y="176.9">6</text>
</g>
</svg>
